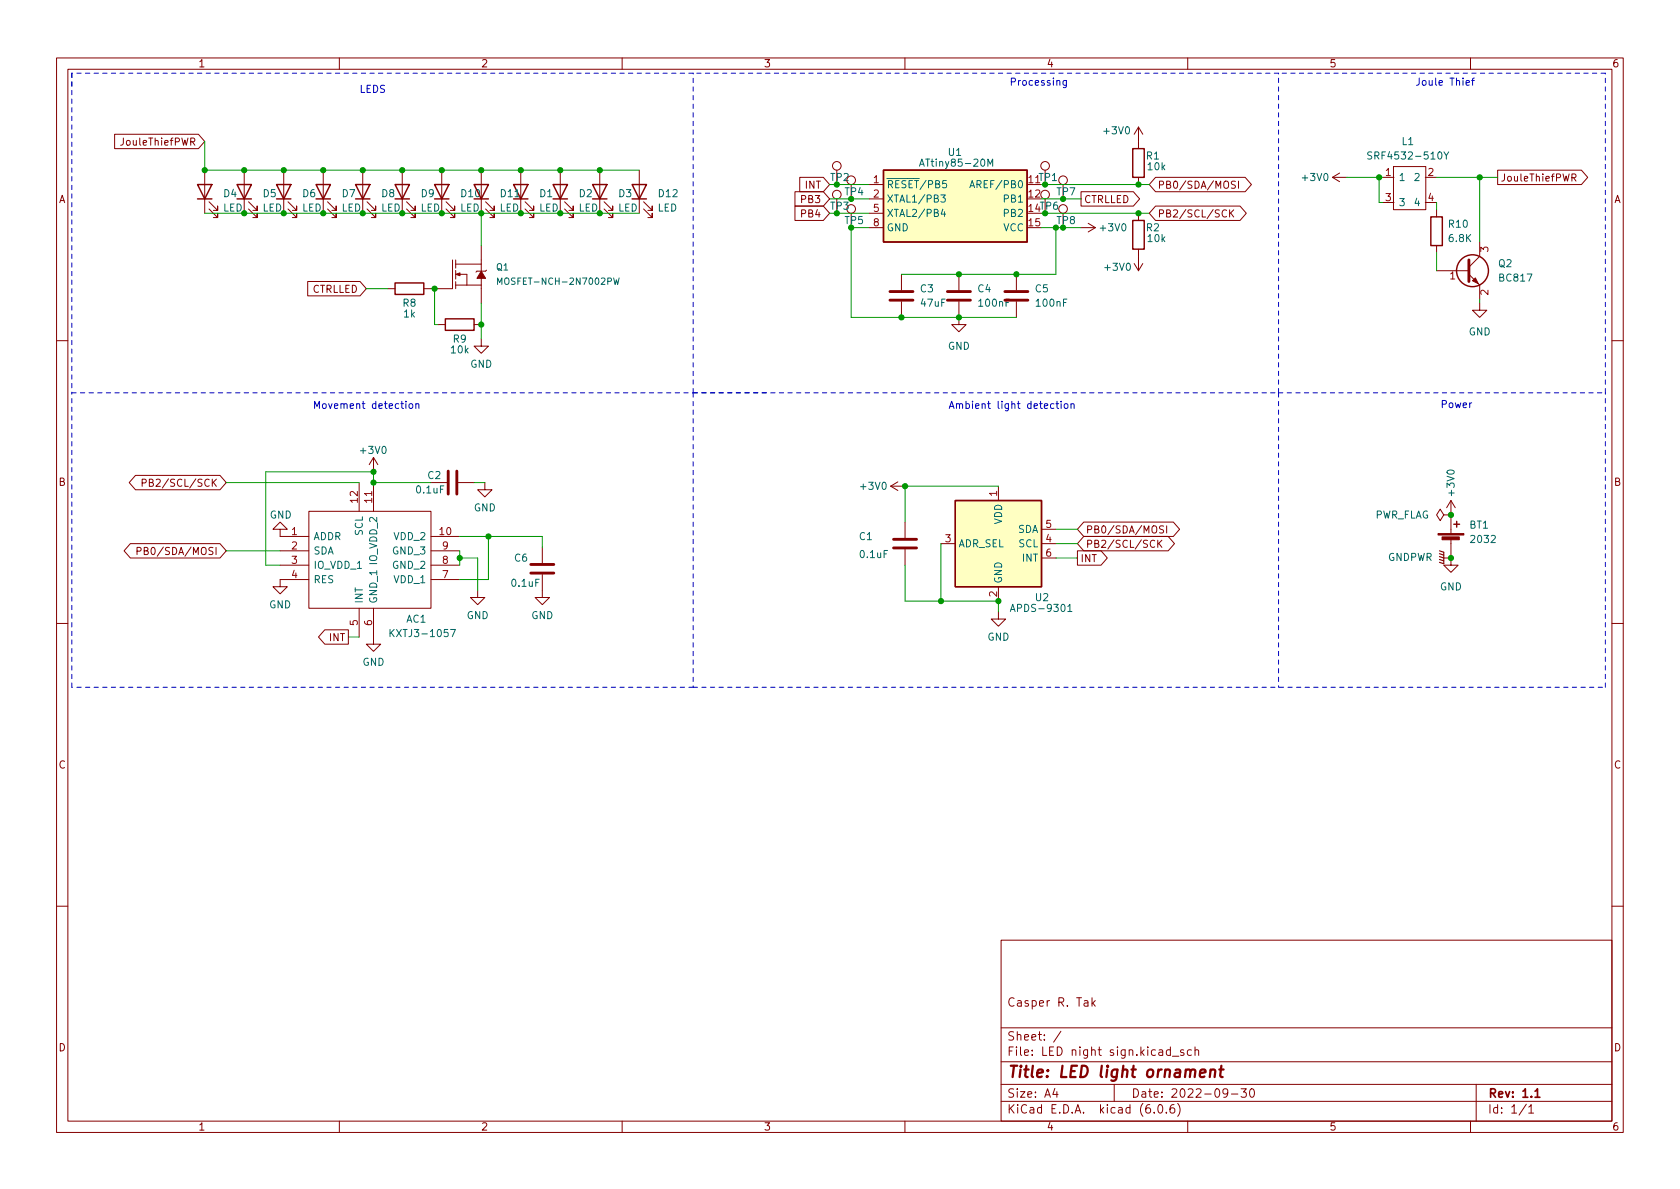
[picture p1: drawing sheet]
<svg xmlns="http://www.w3.org/2000/svg" width="297mm" height="210mm" viewBox="0 0 297 210" stroke-linecap="round" stroke-linejoin="round" font-family="sans-serif">
<g fill="none" stroke="#840000" stroke-width=".18">
<path d="M10 10.2h277v190.1h-277zM12 12.2h273v186.1h-273zM60 10.2v2M110 10.2v2M160 10.2v2M210 10.2v2M260 10.2v2M20.3 23.7h14.8l1.1 1.3-1.1 1.3h-14.8zM36.2 30.1v7.6M37 37l1.5 1.5v-.8v.8h-.8M37 35.7l1.5 1.5v-.8v.8h-.8M43.2 30.1v7.6"/>
<path d="M43.9 37l1.6 1.5v-.8v.8h-.8M43.9 35.7l1.6 1.5v-.8v.8h-.8M50.2 30.1v7.6M50.9 37l1.6 1.5v-.8v.8h-.8M50.9 35.7l1.6 1.5v-.8v.8h-.8M57.1 30.1v7.6M57.9 37l1.5 1.5v-.8v.8h-.7M57.9 35.7l1.5 1.5v-.8v.8h-.7M64.1 30.1v7.6M64.9 37l1.5 1.5v-.8v.8h-.7M64.9 35.7l1.5 1.5v-.8v.8h-.7M71.1 30.1v7.6"/>
<path d="M71.9 37l1.5 1.5v-.8v.8h-.8M71.9 35.7l1.5 1.5v-.8v.8h-.8M78.1 30.1v7.6M78.9 37l1.5 1.5v-.8v.8h-.8M78.9 35.7l1.5 1.5v-.8v.8h-.8M85.1 30.1v7.6M85.9 37l1.5 1.5v-.8v.8h-.8M85.9 35.7l1.5 1.5v-.8v.8h-.8M92.1 30.1v7.6M92.8 37l1.6 1.5v-.8v.8h-.8M92.8 35.7l1.6 1.5v-.8v.8h-.8M99.1 30.1v7.6"/>
<path d="M99.8 37l1.5 1.5v-.8v.8h-.7M99.8 35.7l1.5 1.5v-.8v.8h-.7M106 30.1v7.6M106.8 37l1.5 1.5v-.8v.8h-.7M106.8 35.7l1.5 1.5v-.8v.8h-.7M113 30.1v7.6M113.8 37l1.5 1.5v-.8v.8h-.7M113.8 35.7l1.5 1.5v-.8v.8h-.7M140.6 33.9h5l1.1 1.3-1.1 1.2h-5zM140.6 36.4h5l1.1 1.3-1.1 1.3h-5zM141.4 31.4h4.2l1.1 1.2-1.1 1.3h-4.2zM148 30.1v2.5"/>
<path d="M148 35.2v2.5M150.5 32.6v2.6M150.5 37.7v2.6M153.7 32.6h2.5M153.7 35.2h2.5M153.7 37.7h2.5M184.8 30.1v2.5M184.8 35.2v2.5M188 32.6v2.6M188 37.7v2.6M191.1 33.9h9.3l1.1 1.3-1.1 1.2h-9.3zM192.4 39.5l1.3 .8"/>
<path d="M201.3 22.5v3.8M201.3 31.4v1.2M201.3 37.7v1.3M201.3 22.5l-.8 1.2M201.3 22.5l.8 1.2M204.3 31.4h15.9l1.1 1.2-1.1 1.3h-15.9l-1.1-1.3zM204.3 36.4h14.9l1.2 1.3-1.2 1.3h-14.9l-1.1-1.3zM216.9 37.2a.6 .6 0 0 0-.9 .5 .6 .6 0 0 0 .6 .7l.3-.1M217.4 37.1v1.3M217.6 37.7l.5 .7M218.1 37.1l-.7 .7M218.4 32.1l-.5-.1-.2 .3 .1 .3 .6 .2v.4l-.2 .1-.5-.1"/>
<path d="M219 32v1.3M235.6 31.4h2.5M235.6 31.4l1.3 .7M236.9 30.6l-1.3 .8M244.5 31.4h2M246.4 29.5h5.7v7.6h-5.7zM254 37.1v1.2M264.8 30.1h14.8l1.1 1.3-1.1 1.2h-14.8zM277.9 31.4h.6l.2-.2-.1-.3-.7-.1v1.2M278.2 31.4l.5 .6M54.4 49.8h9.3l1.1 1.2-1.1 1.3h-9.3zM68.6 51h1.2"/>
<path d="M74.9 51h1.3M77.5 57.4h1.2M80 46v5h-2.5M80.6 46v1.4M80.6 47.8v1.5M80.6 49.8v1.2M80.6 50.4h4.5M80.6 46.7h4.5M81.3 48.5h1.2v1.9M83.8 57.4h1.3M85.1 59.9v1.3h1.3l-1.3 1.3-1.3-1.3h1.3M85.1 43.4v4.5"/>
<path d="M85.1 49.2v4.4M86 47.8l-.1 .1h-1.6l-.1 .2M153.7 40.3h2.5M159.4 48.5v2.8M159.4 53.3v2.8M169.5 53.3v4.1h1.3l-1.3 1.3-1.2-1.3h1.2M169.5 48.5v2.8M179.7 48.5v2.8M179.7 53.3v2.8M191.1 40.3h2.6M193.7 40.3l-1.3 .7M200.5 46.6l.8 1.3"/>
<path d="M201.3 44.1v3.8M202.1 46.6l-.8 1.3M254 47.9h5.7M254 43.4v1.3M259.7 48.5l1.9 1.9v2.6M261.6 53.6v1.3h1.3l-1.3 1.2-1.3-1.2h1.3M261.6 42.8v2.5l-1.9 1.9M10 60.2h2M285 60.2h2M23 96.1h15.9l1.1 1.3-1.1 1.3h-15.9l-1.1-1.3zM24 84.1h14.9l1.1 1.2-1.1 1.3h-14.9l-1.2-1.3zM24.2 97.5l.6-.1 .2-.2-.1-.3-.7-.1v1.3"/>
<path d="M25.1 85.4l.6-.1 .2-.1-.1-.3-.7-.2v1.3M26.4 85.3h.5l.2-.2-.1-.2-.6-.2v1.3h.5l.2-.1v-.3l-.3-.3M49.5 93.6h1.3l-1.3-1.3-1.2 1.3h1.2v1.3h5.1M49.5 97.4h5.1M49.5 99.9h5.1M54.6 90.4h21.6v17.2h-21.6zM63.5 85.3v5.1M66 80.9l-.7 1.3M66 80.9v2.5M66 85.3v5.1M66 80.9l.8 1.3M76.2 85.3h2.8"/>
<path d="M76.2 94.9h5.1M76.2 97.4h5.1M76.2 99.9h5.1M81 85.3h2.8M85.7 85.3v1.3h1.3l-1.3 1.3-1.2-1.3h1.2M95.9 96.8v2.8M157.5 86l1.2 .7M157.5 86h2.5M158.7 85.2l-1.2 .8M160 92.3v2.8M160 97.1v2.8M166.4 96.1h2.5"/>
<path d="M176.5 86v2.5M184.1 98.7h2.6M184.1 96.1h2.6M184.1 93.6h2.6M190.5 97.4h4.2l1.1 1.3-1.1 1.2h-4.2zM191.6 94.9h14.9l1.2 1.2-1.2 1.3h-14.9l-1.1-1.3zM191.6 92.3h15.9l1.1 1.3-1.1 1.3h-15.9l-1.1-1.3zM204.2 95.6a.6 .6 0 0 0-.9 .5 .6 .6 0 0 0 .6 .7l.3-.1M204.7 95.5v1.3M204.9 96.1l.5 .7M205.4 95.5l-.7 .8M205.7 93h-.5l-.2 .2 .1 .3 .6 .3v.3l-.2 .2-.5-.1"/>
<path d="M206.3 93v1.3M255.3 91.1l-.7-1.1-.6 1.1 .6 1 .7-1h1.2M255.3 98.7h1.2M256.5 98.7v1.2h1.3l-1.3 1.3-1.2-1.3h1.2M256.5 91.1h.1M256.5 88.5l-.7 1.3M256.5 88.5v5.9M256.5 95.4v3.3M256.5 88.5l.8 1.3M10 110.2h2M54.6 102.5h-5.1v1.3h1.3l-1.3 1.2-1.2-1.2h1.2M57.4 111.4h4.2v2.5h-4.2l-1.1-1.3z"/>
<path d="M63.5 107.6v5M66 107.6v6.3h1.3l-1.3 1.3-1.2-1.3h1.2M76.2 102.5h5.1M84.5 104.4v1.3h1.2l-1.2 1.2-1.3-1.2h1.3M95.9 101.6v4.1h1.3l-1.3 1.2-1.3-1.2h1.3M176.5 108.2v1.3h1.3l-1.3 1.2-1.2-1.2h1.2M176.5 103.8v2.5M285 110.2h2M10 160.2h2M177 166.3h108v32h-108zM191.7 177h.6l.1 .9M192.4 177.3l-.5 .1a.29 .29 0 0 0-.3 .2 .29 .29 0 0 0 .3 .3h.5"/>
<path d="M193.1 176.4v1.5M193.2 177.4l.4 .5M193.6 176.9l-.5 .6M285 160.2h2M60 198.3v2M110 198.3v2M160 198.3v2M177 194.8h108M177 191.8h108M177 187.8h108M177 181.8h108M186.5 192.5l-.4 1h1"/>
<path d="M186.9 193v1M187.6 182.4l-1.3 1.9M197 191.8v3M204.1 196.7v.1M204.9 195.4l.2-.1a.81 .81 0 0 1 .6 .7 .81 .81 0 0 1-.3 .8h-.2a.81 .81 0 0 1-.6-.6 .81 .81 0 0 1 .3-.8zM206.2 196.7v.1M206.9 185.7l-.4-.1-.3 .3v.4l.2 .3h.5M206.9 185.1v1.5M207.3 186.8h1.1M207.6 195.3a.59 .59 0 0 0-.7 .7v.5l.1 .3h.4l.2-.1 .1-.5-.1-.2-.5-.1-.2 .3M208.2 195.1a1.72 1.72 0 0 1 0 2.3M209.3 185.7l-.4-.1-.2 .2 .1 .3 .5 .1v.4h-.6"/>
<path d="M210 198.3v2M210.6 185.7l-.4-.1-.3 .3v.4l.2 .3h.5M211.3 185.8l.2-.2 .4 .1v.9M211.3 185.1v1.5M217.1 193.2l-.3 .3h-.3l-.3-.3 .2-.6 .4-.1 .2 .2a.99 .99 0 0 1-.4 1.3h-.2M217.7 193.5h1.2M219.4 192.5h1l-.5 .6 .4 .1v.7l-.2 .1h-.5l-.2-.1M221.1 192.7l.2-.2a.81 .81 0 0 1 .6 .7 .81 .81 0 0 1-.3 .8h-.2a.81 .81 0 0 1-.3-1.3zM260 198.3v2M261 191.8v6.5M269.9 195.3l-1.3 1.9M270.3 195.8l.4-.5v1.5"/>
<path d="M270.3 196.8h.9"/>
<circle cx="148" cy="29.3" r=".76"/>
<circle cx="148" cy="34.4" r=".76"/>
<circle cx="150.5" cy="31.9" r=".76"/>
<circle cx="150.5" cy="37" r=".76"/>
<circle cx="184.8" cy="29.3" r=".76"/>
<circle cx="184.8" cy="34.4" r=".76"/>
<circle cx="188" cy="31.9" r=".76"/>
<circle cx="188" cy="37" r=".76"/>
</g>
<path d="M271.4 193l.4-.5v1.5M271.4 194h.9" fill="none" stroke="#840000" stroke-width=".3"/>
<path d="M212.2 189.8l.9-.2v-.4l-.6-.1-.3 .3v1l.2 .1 .6-.1M214 189.3a.49 .49 0 0 1 .9 .1l-.1 1.1M214.1 189.1l-.2 1.4M215.6 189.1h.7M216 188.5l-.3 1.7 .1 .2 .4 .1" fill="none" stroke="#840000" stroke-width=".4"/>
<g fill="none" stroke="#840000" stroke-width=".51">
<path d="M157.4 53.1h4M157.4 51.6h4M167.5 53.1h4.1M167.5 51.6h4.1M177.7 53.1h4M177.7 51.6h4M259.7 46v3.8M79.2 83.3v4.1M80.8 83.3v4.1M93.9 99.8h4M158 96.9h4.1M158 95.4h4.1"/>
<path d="M93.9 101.3h4"/>
</g>
<g fill="none" stroke="#840000" stroke-width=".25">
<path d="M34.9 32.6h2.6l-1.3 2.6zM34.9 35.2h2.6M41.9 32.6h2.5l-1.2 2.6zM41.9 35.2h2.5M48.9 32.6h2.5l-1.2 2.6zM48.9 35.2h2.5M55.9 32.6h2.5l-1.3 2.6zM55.9 35.2h2.5M62.9 32.6h2.5l-1.3 2.6zM62.9 35.2h2.5M69.8 32.6h2.6l-1.3 2.6zM69.8 35.2h2.6"/>
<path d="M76.8 32.6h2.6l-1.3 2.6zM76.8 35.2h2.6M83.8 32.6h2.6l-1.3 2.6zM83.8 35.2h2.6M90.8 32.6h2.5l-1.2 2.6zM90.8 35.2h2.5M97.8 32.6h2.5l-1.2 2.6zM97.8 35.2h2.5M104.8 32.6h2.5l-1.3 2.6zM104.8 35.2h2.5M111.8 32.6h2.5l-1.3 2.6zM111.8 35.2h2.5"/>
<path d="M156.2 30.1h25.4v12.7h-25.4zM200.3 26.3h2v5.1h-2zM200.3 39h2v5.1h-2zM253 38.3h2v5.1h-2zM69.8 50h5.1v2.1h-5.1zM78.7 56.4h5.1v2h-5.1zM168.9 88.5h15.2v15.3h-15.2zM257 92.7h1.1M257.6 92.2v1"/>
<circle cx="260.3" cy="47.9" r="2.82"/>
</g>
<g fill="none" stroke="#006464" stroke-width=".18">
<path d="M162.6 29.4l.4-1.3 .4 1.3M162.7 29h.6M166.3 34.5h.8l-.4 .5 .4 .1v.5l-.2 .1-.6-.1M166.7 37l-.3 .9h.8M167 37.4v.9M171.5 33.2l.4-1.3 .4 1.3M171.6 32.8h.6M174.7 29.4v-1.3l.4 .9 .4-.9v1.3M242.5 26.9h-.4l-.2 .1v.3l.5 .3 .1 .3-.2 .2h-.5M255.3 26.9l.4 .6 .4-.6M255.7 27.5v.6M88 50.3v-1.1l.4 .8 .3-.8v1.1"/>
<path d="M108.5 49.2l.3 1.1 .2-.8 .2 .8 .3-1.1M69 111.3v1.3M69.1 111.9l.6 .7M69.7 111.3l-.7 .7M79.7 111.3h.8l-.5 1.3M178.6 108.1l.5-1.2 .4 1.2M178.8 107.8h.6M188.8 107.2l.4-.3v1.2M188.8 108.1h.7"/>
</g>
<g fill="#840000" stroke="#840000" stroke-width=".18">
<path d="M80.6 48.5l.7-.2v.5z"/>
<path d="M85.1 47.9l.8 1.3h-1.6z"/>
<path d="M254.3 94.4h4.5v.2h-4.5z"/>
<path d="M255 94.9h3v.5h-3z"/>
<path d="M260.3 49.7l.6-.6 .5 1.1z"/>
</g>
<g fill="#ffffc2" stroke="#ffffc2" stroke-width=".18">
<path d="M156.2 30.1h25.4v12.7h-25.4z"/>
<path d="M168.9 88.5h15.2v15.3h-15.2z"/>
</g>
<path d="M254.5 97.4l.8 .3v2l-.8-.3M254.5 97.9l.8 .3M254.5 98.4l.8 .3M254.5 98.9l.8 .3" fill="none" stroke="#840000" stroke-width=".2"/>
<g fill="none" stroke="#0000c2" stroke-width=".18">
<path d="M188.6 14.2v1.1l-.3 .2-.3-.1M188.6 14.3l-.4-.1-.3 .3 .2 .5h.5M259.2 14.7l.6-.2v-.2l-.4-.1-.2 .2 .1 .6h.5M260.2 14.2h.5M260.7 13.8l-.3 .2v1.1M71.8 71v.1M71.8 71.4v.8M72.4 71.4h.3l.3 .2v.4l-.3 .2h-.3l-.1-.2zM73.5 71.5l.2-.1h.3l.1 .8M73.5 71.4v.8M186.3 71.4h-.3l-.3 .2 .2 .6h.4M186.7 71.4h.5"/>
<path d="M186.9 71v1l.3 .2M187.6 71v.1M187.6 71.4v.8M188.3 71.4h.3l.2 .2v.4l-.2 .2h-.3l-.1-.2zM189.4 71.5l.1-.1h.4v.8M189.4 71.4v.8"/>
</g>
<g fill="none" stroke="#0000c2" stroke-width=".18" stroke-dasharray=".8 .8">
<path d="M12.7 12.9v2.6M12.7 12.9v56.6M122.6 12.9h-109.9M226.1 12.9h-103.5M283.8 12.9h-57.7M12.7 69.5h109.9M122.6 69.5v52M122.6 69.5v-56.6M122.6 69.5h103.5M122.6 69.5h13.3M226.1 69.5v-56.6M226.1 69.5h57.7"/>
<path d="M226.1 69.5v52M283.8 69.5v-56.6M12.7 121.5v-52M122.6 121.5h-109.9M122.6 121.5h161.2M283.8 121.5v-52"/>
</g>
<g fill="none" stroke="#009600" stroke-width=".18">
<path d="M36.2 25v5.1h76.8M36.2 37.7h76.8M85.1 37.7v5.7M146.7 35.2h7M146.7 32.6h7M148 37.7h5.7M184.1 35.2h7M184.8 37.7h18.4M184.8 32.6h18.4M238.1 31.4h6.4M243.8 31.4v4.4h.7M254 35.8v1.3"/>
<path d="M254 31.4h10.8M261.6 31.4v11.4M64.8 51h3.8M76.2 51h1.3M76.8 51v6.4h.7M85.1 53.6v6.3M153.7 40.3h-3.2v15.8h29.2M184.1 40.3h2.6v8.2h-27.3M188 40.3h3.1M254 44.7v3.2M261.6 53v.6M40 85.3h23.5"/>
<path d="M40 97.4h9.5M76.2 85.3h-10.2v-1.9h-19v16.5h2.5M81.3 94.9h14.6v1.9M81.3 97.4v2.5M81.3 98.7h3.2v5.7M83.8 85.3h1.9M86.4 94.9v7.6h-5.1M160 99.9v6.4h16.5v1.9M166.4 96.1v10.2M176.5 86h-16.5v6.3M186.7 98.7h3.8M186.7 93.6h3.8"/>
<path d="M186.7 96.1h3.8M61.6 112.6h1.9"/>
</g>
<g fill="#009600" stroke="#009600" stroke-width=".18">
<circle cx="150.5" cy="40.3" r=".46"/>
<circle cx="150.5" cy="35.2" r=".46"/>
<circle cx="148" cy="37.7" r=".46"/>
<circle cx="160" cy="86" r=".46"/>
<circle cx="159.4" cy="56.1" r=".46"/>
<circle cx="169.5" cy="48.5" r=".46"/>
<circle cx="169.5" cy="56.1" r=".46"/>
<circle cx="86.4" cy="94.9" r=".46"/>
<circle cx="85.1" cy="57.4" r=".46"/>
<circle cx="148" cy="32.6" r=".46"/>
<circle cx="81.3" cy="98.7" r=".46"/>
<circle cx="166.4" cy="106.3" r=".46"/>
<circle cx="176.5" cy="106.3" r=".46"/>
<circle cx="76.8" cy="51" r=".46"/>
<circle cx="78.1" cy="37.7" r=".46"/>
<circle cx="64.1" cy="37.7" r=".46"/>
<circle cx="66" cy="83.4" r=".46"/>
<circle cx="57.1" cy="37.7" r=".46"/>
<circle cx="66" cy="85.3" r=".46"/>
<circle cx="201.3" cy="37.7" r=".46"/>
<circle cx="201.3" cy="32.6" r=".46"/>
<circle cx="188" cy="40.3" r=".46"/>
<circle cx="186.7" cy="40.3" r=".46"/>
<circle cx="184.8" cy="37.7" r=".46"/>
<circle cx="188" cy="35.2" r=".46"/>
<circle cx="184.8" cy="32.6" r=".46"/>
<circle cx="106" cy="30.1" r=".46"/>
<circle cx="99.1" cy="37.7" r=".46"/>
<circle cx="106" cy="37.7" r=".46"/>
<circle cx="78.1" cy="30.1" r=".46"/>
<circle cx="85.1" cy="30.1" r=".46"/>
<circle cx="92.1" cy="30.1" r=".46"/>
<circle cx="92.1" cy="37.7" r=".46"/>
<circle cx="99.1" cy="30.1" r=".46"/>
<circle cx="85.1" cy="37.7" r=".46"/>
<circle cx="261.6" cy="31.4" r=".46"/>
<circle cx="243.8" cy="31.4" r=".46"/>
<circle cx="256.5" cy="91.1" r=".46"/>
<circle cx="256.5" cy="98.7" r=".46"/>
<circle cx="64.1" cy="30.1" r=".46"/>
<circle cx="57.1" cy="30.1" r=".46"/>
<circle cx="71.1" cy="30.1" r=".46"/>
<circle cx="71.1" cy="37.7" r=".46"/>
<circle cx="43.2" cy="30.1" r=".46"/>
<circle cx="50.2" cy="37.7" r=".46"/>
<circle cx="50.2" cy="30.1" r=".46"/>
<circle cx="36.2" cy="30.1" r=".46"/>
<circle cx="43.2" cy="37.7" r=".46"/>
<circle cx="179.7" cy="48.5" r=".46"/>
</g>
<text font-size="2.8" fill="#840000" x="178" y="190.6">Title: LED light ornament</text>
<g font-size="2.1" fill="#840000">
<text x="178" y="178">Casper R. Tak</text>
<text x="178" y="184">Sheet: /</text>
<text x="178" y="186.7">File: LED night sign.kicad_sch</text>
<text x="178" y="196.9">KiCad E.D.A. kicad (6.0.6)</text>
<text x="178" y="194.1">Size: A4</text>
<text x="200" y="194.1">Date: 2022-09-30</text>
<text x="263" y="194.1">Rev: 1.1</text>
<text x="263" y="196.9">Id: 1/1</text>
</g>
<g font-size="1.8" fill="#840000">
<text x="35" y="11.9">1</text>
<text x="85" y="11.9">2</text>
<text x="135" y="11.9">3</text>
<text x="185" y="11.9">4</text>
<text x="235" y="11.9">5</text>
<text x="285" y="11.9">6</text>
<text x="21.8" y="25.7">JouleThiefPWR</text>
<text x="10.3" y="35.9">A</text>
<text x="141.8" y="35.9">PB3</text>
<text x="142.4" y="33.4">INT</text>
<text x="191.6" y="35.9">CTRLLED</text>
<text x="204.6" y="33.4">PB0/SDA/MOSI</text>
<text x="265.3" y="32.1">JouleThiefPWR</text>
<text x="285.3" y="35.9">A</text>
<text x="141.8" y="38.4">PB4</text>
<text x="204.6" y="38.4">PB2/SCL/SCK</text>
<text x="55.1" y="51.8">CTRLLED</text>
<text x="10.3" y="85.9">B</text>
<text x="26.9" y="86.1">PB2/SCL/SCK</text>
<text x="285.3" y="85.9">B</text>
<text x="191.9" y="94.3">PB0/SDA/MOSI</text>
<text x="25.9" y="98.1">PB0/SDA/MOSI</text>
<text x="191" y="99.4">INT</text>
<text x="191.9" y="96.9">PB2/SCL/SCK</text>
<text x="58.3" y="113.4">INT</text>
<text x="10.3" y="135.9">C</text>
<text x="285.3" y="135.9">C</text>
<text x="10.3" y="185.9">D</text>
<text x="285.3" y="185.9">D</text>
<text x="35" y="199.9">1</text>
<text x="85" y="199.9">2</text>
<text x="135" y="199.9">3</text>
<text x="185" y="199.9">4</text>
<text x="235" y="199.9">5</text>
<text x="285" y="199.9">6</text>
</g>
<g font-size="1.8" fill="#0000c2">
<text x="63.5" y="16.4">LEDS</text>
<text x="178.4" y="15.1">Processing</text>
<text x="250.2" y="15.1">Joule Thief</text>
<text x="55.2" y="72.3">Movement detection</text>
<text x="167.6" y="72.3">Ambient light detection</text>
<text x="254.6" y="72.1">Power</text>
</g>
<g font-size="1.8" fill="#006464">
<text x="195.3" y="23.7">+3V0</text>
<text x="163.4" y="29.5">ATtiny85-20M</text>
<text x="167.7" y="27.6">U1</text>
<text x="202.7" y="28.2">R1</text>
<text x="242.8" y="28.2">SRF4532-510Y</text>
<text x="247.9" y="25.6">L1</text>
<text x="39.6" y="34.9">D4</text>
<text x="46.5" y="34.9">D5</text>
<text x="53.5" y="34.9">D6</text>
<text x="60.5" y="34.9">D7</text>
<text x="67.5" y="34.9">D8</text>
<text x="74.5" y="34.9">D9</text>
<text x="81.6" y="34.9">D10</text>
<text x="88.6" y="34.9">D11</text>
<text x="95.4" y="34.9">D1</text>
<text x="102.4" y="34.9">D2</text>
<text x="109.4" y="34.9">D3</text>
<text x="116.5" y="34.9">D12</text>
<text x="146.9" y="32">TP2</text>
<text x="149.4" y="34.5">TP4</text>
<text x="156.7" y="33.3">~{RESET}/PB5</text>
<text x="156.7" y="35.8">XTAL1/PB3</text>
<text x="172.4" y="33.3">AREF/PB0</text>
<text x="177.7" y="35.8">PB1</text>
<text x="186.9" y="34.5">TP7</text>
<text x="203" y="30.1">10k</text>
<text x="230.4" y="32">+3V0</text>
<text x="247.2" y="32">1</text>
<text x="250.3" y="32">2</text>
<text x="39.4" y="37.4">LED</text>
<text x="46.4" y="37.4">LED</text>
<text x="53.4" y="37.4">LED</text>
<text x="60.4" y="37.4">LED</text>
<text x="67.3" y="37.4">LED</text>
<text x="74.3" y="37.4">LED</text>
<text x="81.3" y="37.4">LED</text>
<text x="88.3" y="37.4">LED</text>
<text x="95.3" y="37.4">LED</text>
<text x="102.3" y="37.4">LED</text>
<text x="109.3" y="37.4">LED</text>
<text x="116.2" y="37.4">LED</text>
<text x="149.4" y="39.6">TP5</text>
<text x="156.7" y="38.3">XTAL2/PB4</text>
<text x="156.7" y="40.9">GND</text>
<text x="177.4" y="40.9">VCC</text>
<text x="177.7" y="38.3">PB2</text>
<text x="194.7" y="40.9">+3V0</text>
<text x="202.7" y="40.9">R2</text>
<text x="247.2" y="36.4">3</text>
<text x="250.3" y="36.4">4</text>
<text x="256.2" y="40.3">R10</text>
<text x="195.5" y="47.9">+3V0</text>
<text x="203" y="42.8">10k</text>
<text x="256.3" y="42.8">6.8K</text>
<text x="265" y="47.2">Q2</text>
<text x="162.7" y="51.7">C3</text>
<text x="172.9" y="51.7">C4</text>
<text x="183.1" y="51.7">C5</text>
<text x="265.2" y="49.8">BC817</text>
<text x="71.3" y="54.2">R8</text>
<text x="71.4" y="56.1">1k</text>
<text x="162.9" y="54.2">47uF</text>
<text x="173.2" y="54.2">100nF</text>
<text x="183.3" y="54.2">100nF</text>
<text x="259.7" y="59.3">GND</text>
<text x="79.8" y="62.5">10k</text>
<text x="80.1" y="60.6">R9</text>
<text x="83.1" y="65">GND</text>
<text x="167.6" y="61.8">GND</text>
<text x="63.9" y="80.3">+3V0</text>
<text x="73.7" y="87.2">0.1uF</text>
<text x="75.7" y="84.7">C2</text>
<text x="152.3" y="86.6">+3V0</text>
<text x="257.2" y="87.5" transform="rotate(-90 257.2 87.5)">+3V0</text>
<text x="47.7" y="91.7">GND</text>
<text x="55.4" y="95.5">ADDR</text>
<text x="64.1" y="94.7" transform="rotate(-90 64.1 94.7)">SCL</text>
<text x="69.7" y="95.5">VDD_2</text>
<text x="83.8" y="90.4">GND</text>
<text x="152" y="95.5">C1</text>
<text x="177.2" y="92.8" transform="rotate(-90 177.2 92.8)">VDD</text>
<text x="179.9" y="94.2">SDA</text>
<text x="243" y="91.7">PWR_FLAG</text>
<text x="259.8" y="93.5">BT1</text>
<text x="55.4" y="98">SDA</text>
<text x="55.4" y="100.6">IO_VDD_1</text>
<text x="69.5" y="100.6">GND_2</text>
<text x="69.5" y="98">GND_3</text>
<text x="91" y="99.3">C6</text>
<text x="152.2" y="98.7">0.1uF</text>
<text x="169.4" y="96.8">ADR_SEL</text>
<text x="180.1" y="96.8">SCL</text>
<text x="180.8" y="99.3">INT</text>
<text x="245.3" y="99.2">GNDPWR</text>
<text x="260.2" y="96">2032</text>
<text x="47.6" y="107.6">GND</text>
<text x="55.4" y="103.1">RES</text>
<text x="64.1" y="106.8" transform="rotate(-90 64.1 106.8)">INT</text>
<text x="66.7" y="106.8" transform="rotate(-90 66.7 106.8)">GND_1 IO_VDD_2</text>
<text x="69.7" y="103.1">VDD_1</text>
<text x="90.6" y="103.8">0.1uF</text>
<text x="177.2" y="103.2" transform="rotate(-90 177.2 103.2)">GND</text>
<text x="183.1" y="106.3">U2</text>
<text x="254.6" y="104.4">GND</text>
<text x="69.7" y="112.6">KXTJ3-1057</text>
<text x="71.8" y="110.1">AC1</text>
<text x="82.5" y="109.5">GND</text>
<text x="93.9" y="109.5">GND</text>
<text x="174.6" y="113.3">GND</text>
<text x="179.4" y="108.2">APDS-9301</text>
<text x="64.1" y="117.7">GND</text>
</g>
<g font-size="1.8" fill="#a90000">
<text x="154.4" y="32.4">1</text>
<text x="154.4" y="34.9">2</text>
<text x="181.9" y="34.9">12</text>
<text x="245" y="31.1">1</text>
<text x="245" y="35.6">3</text>
<text x="252.5" y="31.1">2</text>
<text x="252.5" y="35.6">4</text>
<text x="154.4" y="37.5">5</text>
<text x="154.4" y="40">8</text>
<text x="181.9" y="40">15</text>
<text x="263.1" y="44.6" transform="rotate(-90 263.1 44.6)">3</text>
<text x="256.4" y="49.4">1</text>
<text x="263.1" y="52.2" transform="rotate(-90 263.1 52.2)">2</text>
<text x="63.2" y="88.9" transform="rotate(-90 63.2 88.9)">12</text>
<text x="65.8" y="88.9" transform="rotate(-90 65.8 88.9)">11</text>
<text x="176.3" y="87.7" transform="rotate(-90 176.3 87.7)">1</text>
<text x="51.6" y="94.6">1</text>
<text x="77.8" y="94.6">10</text>
<text x="167.1" y="95.9">3</text>
<text x="184.9" y="95.9">4</text>
<text x="184.9" y="93.3">5</text>
<text x="51.6" y="97.1">2</text>
<text x="51.6" y="99.7">3</text>
<text x="78.2" y="99.7">8</text>
<text x="78.2" y="97.1">9</text>
<text x="184.9" y="98.4">6</text>
<text x="51.6" y="102.2">4</text>
<text x="78.2" y="102.2">7</text>
<text x="176.3" y="105.5" transform="rotate(-90 176.3 105.5)">2</text>
<text x="63.2" y="110.6" transform="rotate(-90 63.2 110.6)">5</text>
<text x="65.8" y="110.6" transform="rotate(-90 65.8 110.6)">6</text>
</g>
<g font-size="1.8" fill="#009600">
<text x="181.9" y="32.4">11TP1</text>
<text x="146.9" y="37.1">TP3</text>
<text x="181.9" y="37.5">14TP6</text>
<text x="186.9" y="39.6">TP8</text>
</g>
<g font-size="1.6" fill="#006464">
<text x="87.8" y="47.8">Q1</text>
<text x="89" y="50.3">MOSFET-NCH-2N7002PW</text>
</g>
</svg>
